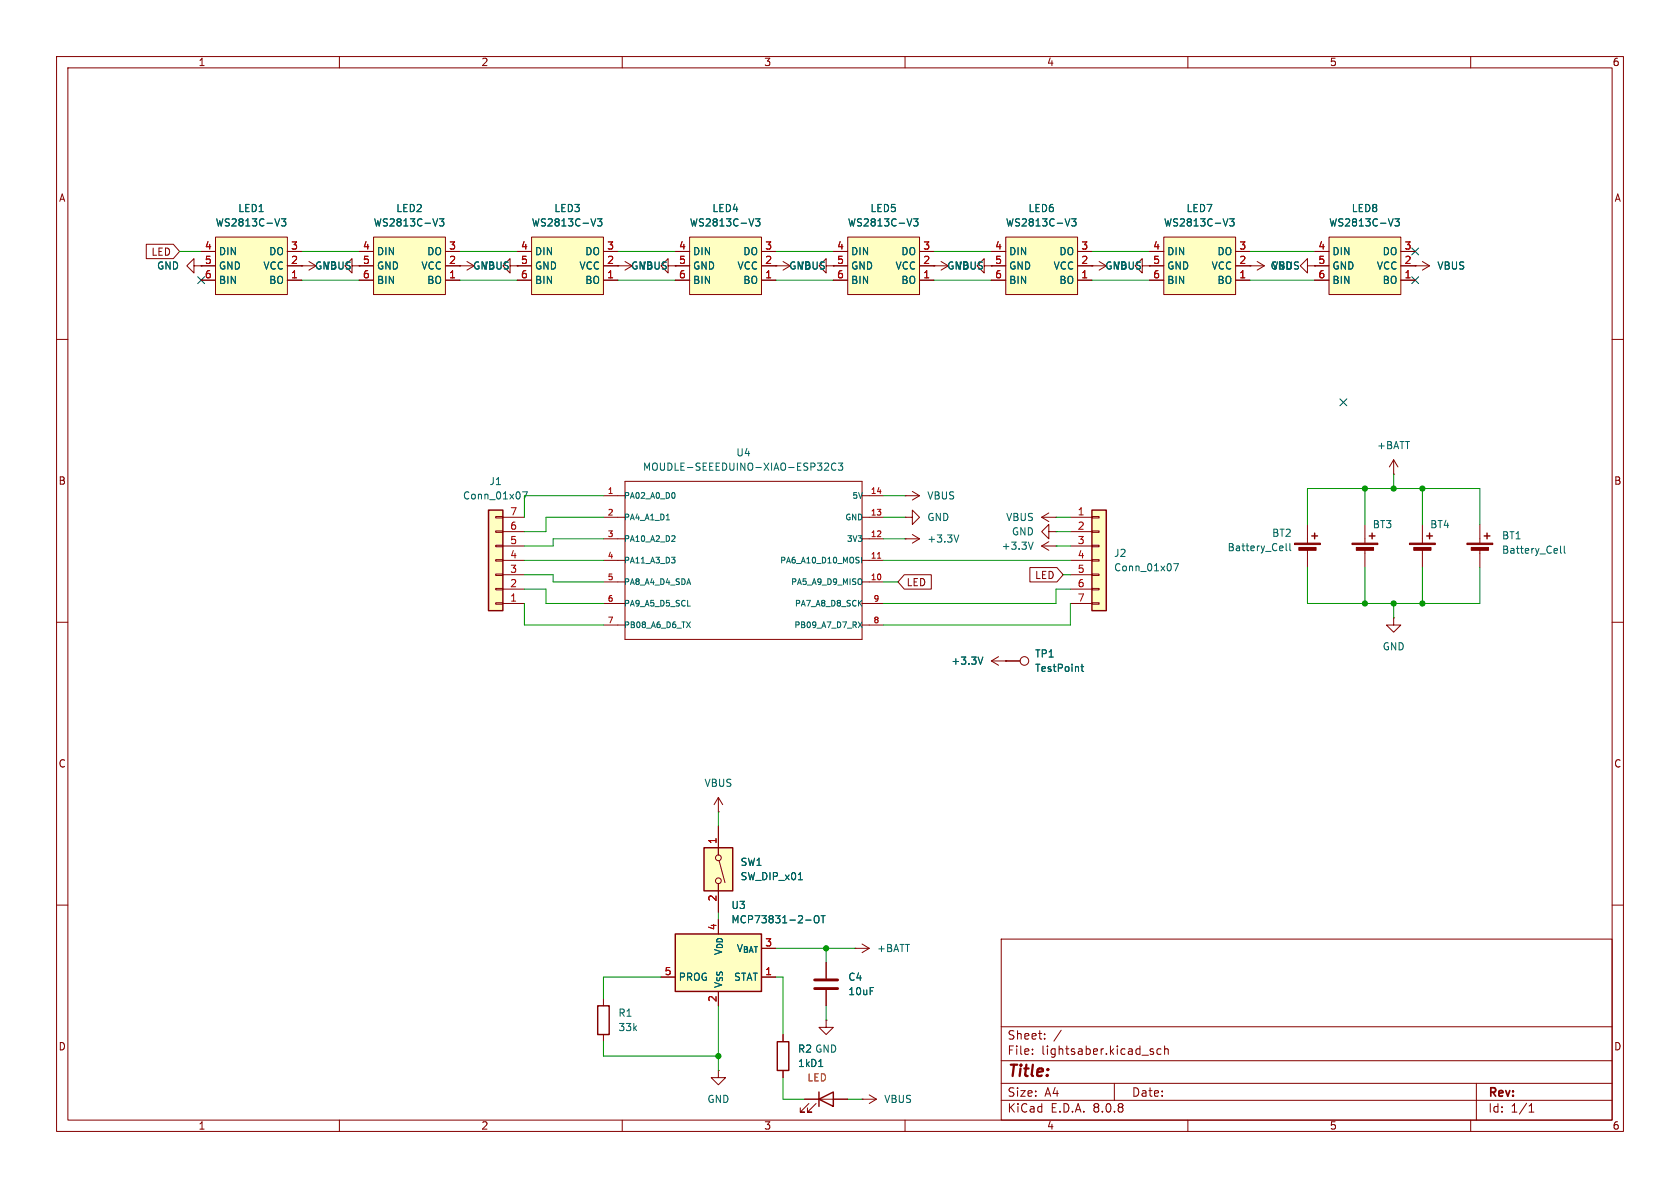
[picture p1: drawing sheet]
<svg xmlns="http://www.w3.org/2000/svg" width="297mm" height="210mm" viewBox="0 0 297 210" stroke-linecap="round" stroke-linejoin="round" font-family="sans-serif">
<g fill="none" stroke="#840000" stroke-width=".18">
<path d="M10 10h277v190h-277zM12 12h273v186h-273zM60 10v2M110 10v2M160 10v2M210 10v2M260 10v2M10 60h2M285 60h2M10 110h2M285 110h2M10 160h2"/>
<path d="M177 166h108v32h-108zM285 160h2M60 198v2M110 198v2M146 180.3v1.3h1.3l-1.3 1.3-1.2-1.3h1.2M146 180.3h.1M160 198v2M177 194.5h108M177 191.5h108M177 187.5h108M177 181.5h108M182.5 186.3v.1"/>
<path d="M182.5 185.5v.1M184.7 183.6v.1M184.7 182.8v.1M187.6 182.1l-1.3 2M197 191.5v3M203.5 185.9l.4 .1 .1 .2-.3 .2h-.2M203.5 185.4l.4 .1M205.2 185.5l-.4-.1-.3 .3v.4l.2 .2h.5M205.9 185.5l.2-.1 .4 .1v.9M205.9 184.9v1.5M210 198v2M260 198v2"/>
<path d="M261 191.5v6.5M270.3 196.6h.9M270.3 195.5l.4-.4v1.5"/>
</g>
<path d="M124.5 149.9h5v7.6h-5z" fill="#ffffc2"/>
<g fill="none" stroke="#840000" stroke-width=".18">
<path d="M127 146.1v5M127 156.2v5.1M127.1 152.1l1.1 3.9"/>
<circle cx="127" cy="151.6" r=".51"/>
<circle cx="127" cy="155.7" r=".51"/>
</g>
<path d="M124.5 149.9h5v7.6h-5z" fill="none" stroke="#840000" stroke-width=".25"/>
<path d="M141.1 155.5h.8" fill="none" stroke="#006464" stroke-width=".18"/>
<path d="M119.4 165.1h15.2v10.2h-15.2z" fill="#ffffc2"/>
<path d="M119.4 165.1h15.2v10.2h-15.2z" fill="none" stroke="#840000" stroke-width=".25"/>
<g fill="none" stroke="#840000" stroke-width=".18">
<path d="M201.9 47v-1.3l-1.2 1.3 1.2 1.3v-1.3h1.3M203.2 47h.1M221 47h.1M221 47h2.5M222.2 46.2l1.3 .8M223.5 47l-1.3 .8M231.1 47v-1.3l-1.2 1.3 1.2 1.3v-1.3h1.3M232.4 47h.1M250.2 47h.1M250.2 47h2.5M251.5 46.2l1.2 .8M252.7 47l-1.2 .8"/>
<path d="M116.8 172.7h2.6M127 175.3v2.5M134.6 172.7h2.6"/>
</g>
<path d="M142.4 162.7h1M144 162.1l.2-.2a.43 .43 0 0 1 .6 .4v.4a.42 .42 0 0 1-.4 .5 .42 .42 0 0 1-.5-.5zM145.1 161.9h.8M145.5 161.9v1.2" fill="none" stroke="#006464" stroke-width=".18"/>
<path d="M205.7 41.9h12.7v10.2h-12.7z" fill="#ffffc2"/>
<path d="M203.2 49.5h2.5M203.2 47h2.5M203.2 44.5h2.5M205.7 41.9h12.7v10.2h-12.7zM218.4 49.5h2.6M218.4 47h2.6M218.4 44.5h2.6M127 143.5h.1M127 141l-.8 1.2M127 141v2.5M127 141l.8 1.2" fill="none" stroke="#840000" stroke-width=".18"/>
<path d="M217.1 38.7l-.4 1.2M217.4 38.7h.8l-.5 .5 .4 .1v.5l-.2 .1-.5-.1" fill="none" stroke="#006464" stroke-width=".18"/>
<path d="M193 90.2h2.6v17.8h-2.6z" fill="#ffffc2"/>
<g fill="none" stroke="#840000" stroke-width=".18">
<path d="M34.3 47v-1.3l-1.3 1.3 1.3 1.3v-1.3h1.3M35.6 47h.1M81.3 47h.1M81.3 47h2.5M82.5 46.2l1.3 .8M83.8 47l-1.3 .8M90.2 47v-1.3l-1.3 1.3 1.3 1.3v-1.3h1.2M91.4 47h.1M189.2 91.4h3.8M189.2 94h3.8M189.2 96.5h3.8M189.2 99.1h3.8"/>
<path d="M193 98.9h1.3v.3h-1.3zM193 96.4h1.3v.2h-1.3zM193 93.9h1.3v.2h-1.3zM193 91.3h1.3v.3h-1.3zM189.2 101.6h3.8M189.2 104.1h3.8M189.2 106.7h3.8M193 106.6h1.3v.2h-1.3zM193 104h1.3v.3h-1.3zM193 101.5h1.3v.2h-1.3z"/>
</g>
<path d="M193 90.2h2.6v17.8h-2.6z" fill="none" stroke="#840000" stroke-width=".25"/>
<path d="M207.5 99.6h.8l-.5 1.3" fill="none" stroke="#006464" stroke-width=".18"/>
<path d="M38.1 41.9h12.7v10.2h-12.7z" fill="#ffffc2"/>
<g fill="none" stroke="#840000" stroke-width=".18">
<path d="M35.6 49.5h2.5M35.6 47h2.5M35.6 44.5h2.5M38.1 41.9h12.7v10.2h-12.7zM50.8 49.5h2.5M50.8 47h2.5M50.8 44.5h2.5M62.2 47v-1.3l-1.2 1.3 1.2 1.3v-1.3h1.3M63.5 47h.1M251.5 92.7v3.3M251.5 97v3.3M261.6 92.7v3.3"/>
<path d="M261.6 97v3.3"/>
</g>
<path d="M49.4 38.7l-.4 1.2M49.7 38.7h.8l-.4 .5 .4 .1v.5l-.2 .1-.6-.1M275.9 96.5v1.1l.2 .2M276.5 96.5v1.1l.2 .2" fill="none" stroke="#006464" stroke-width=".18"/>
<g fill="#840000" stroke="#840000" stroke-width=".18">
<path d="M249.2 96h4.5v.3h-4.5z"/>
<path d="M249.9 96.8h3.1v.5h-3.1z"/>
<path d="M259.3 96h4.6v.3h-4.6z"/>
<path d="M260.1 96.8h3v.5h-3z"/>
</g>
<path d="M252.2 94.7h1M252.7 94.2v1.1M262.4 94.7h1M262.9 94.2v1.1" fill="none" stroke="#840000" stroke-width=".25"/>
<path d="M94 41.9h12.7v10.2h-12.7z" fill="#ffffc2"/>
<path d="M91.4 49.5h2.6M91.4 47h2.6M91.4 44.5h2.6M94 41.9h12.7v10.2h-12.7zM106.7 49.5h2.5M106.7 47h2.5M106.7 44.5h2.5" fill="none" stroke="#840000" stroke-width=".18"/>
<path d="M105.3 38.7l-.4 1.2M105.6 38.7h.8l-.4 .5 .3 .1v.5l-.1 .1-.6-.1" fill="none" stroke="#006464" stroke-width=".18"/>
<path d="M121.9 41.9h12.7v10.2h-12.7z" fill="#ffffc2"/>
<path d="M53.3 47h.1M53.3 47h2.6M54.6 46.2l1.3 .8M55.9 47l-1.3 .8M119.4 49.5h2.5M119.4 47h2.5M119.4 44.5h2.5M121.9 41.9h12.7v10.2h-12.7zM134.6 49.5h2.6M134.6 47h2.6M134.6 44.5h2.6" fill="none" stroke="#840000" stroke-width=".18"/>
<path d="M133.3 38.7l-.5 1.2M133.6 38.7h.7l-.4 .5 .4 .1v.5l-.2 .1-.5-.1" fill="none" stroke="#006464" stroke-width=".18"/>
<path d="M234.9 41.9h12.7v10.2h-12.7z" fill="#ffffc2"/>
<path d="M232.4 49.5h2.5M232.4 47h2.5M232.4 44.5h2.5M234.9 41.9h12.7v10.2h-12.7zM247.6 49.5h2.6M247.6 47h2.6M247.6 44.5h2.6M246.4 83.8h.1M246.4 81.3l-.8 1.3M246.4 81.3v2.5M246.4 81.3l.7 1.3" fill="none" stroke="#840000" stroke-width=".18"/>
<path d="M246.3 38.7l-.4 1.2M246.6 38.7h.8l-.4 .5 .3 .1v.5l-.2 .1-.5-.1" fill="none" stroke="#006464" stroke-width=".18"/>
<path d="M66 41.9h12.7v10.2h-12.7z" fill="#ffffc2"/>
<g fill="none" stroke="#840000" stroke-width=".18">
<path d="M63.5 49.5h2.5M63.5 47h2.5M63.5 44.5h2.5M66 41.9h12.7v10.2h-12.7zM78.7 49.5h2.6M78.7 47h2.6M78.7 44.5h2.6M109.2 47h.1M109.2 47h2.6M110.5 46.2l1.3 .8M111.8 47l-1.3 .8M118.1 47v-1.3l-1.3 1.3 1.3 1.3v-1.3h1.3"/>
<path d="M119.4 47h.1M175.3 116.8l1.2 .8M175.3 116.8h5M176.5 116.1l-1.2 .7M177.8 116.8h.1M151.1 167.6h.1M151.1 167.6h2.6M152.4 166.9l1.3 .7M153.7 167.6l-1.3 .8"/>
<circle cx="181.1" cy="116.8" r=".76"/>
</g>
<path d="M77.4 38.7l-.4 1.2M77.7 38.7h.8l-.5 .5 .4 .1v.5l-.2 .1-.5-.1M173.8 116.1l-.5 1.3M191.1 117.8h.5M191.3 117.4v1.1l.3 .2" fill="none" stroke="#006464" stroke-width=".18"/>
<path d="M86.4 90.2h2.5v17.8h-2.5z" fill="#ffffc2"/>
<g fill="none" stroke="#840000" stroke-width=".18">
<path d="M87.6 91.3h1.3v.3h-1.3zM87.6 93.9h1.3v.2h-1.3zM87.6 96.4h1.3v.2h-1.3zM87.6 98.9h1.3v.3h-1.3zM88.9 99.1h3.8M88.9 96.5h3.8M88.9 94h3.8M88.9 91.4h3.8M106.7 99.1h3.8M106.7 91.4h3.8M106.7 95.3h3.8M106.7 87.6h3.8"/>
<path d="M110.5 85.1h41.9v27.9h-41.9zM152.4 99.1h3.8M152.4 91.4h3.8M152.4 95.3h3.8M152.4 87.6h3.8M160 91.4h1.3v-1.2l1.3 1.2-1.3 1.3v-1.3M160 91.4h.1M160 95.3h.1M160 87.6h.1M160 95.3h2.6M160 87.6h2.6M161.3 94.5l1.3 .8"/>
<path d="M161.3 86.9l1.3 .7M162.6 95.3l-1.3 .7M162.6 87.6l-1.3 .8M87.6 101.5h1.3v.2h-1.3zM87.6 104h1.3v.3h-1.3zM87.6 106.6h1.3v.2h-1.3zM88.9 106.7h3.8M88.9 104.1h3.8M88.9 101.6h3.8M106.7 106.7h3.8M106.7 110.5h3.8M106.7 102.9h3.8"/>
<path d="M152.4 106.7h3.8M152.4 110.5h3.8M152.4 102.9h3.8M127 189.2v1.3h1.3l-1.3 1.3-1.3-1.3h1.3M127 189.2h.1"/>
</g>
<path d="M86.4 90.2h2.5v17.8h-2.5z" fill="none" stroke="#840000" stroke-width=".25"/>
<g fill="none" stroke="#006464" stroke-width=".18">
<path d="M92.4 86.9h.8l-.5 1.3M117.8 91.9h.6M118.7 98.5h.6l-.3 .4M119.1 94.7l.2 .2v.2l-.6 .6h.6M119.2 87.2l.1 .3-.1 .5M119.2 98.9l.1 .2-.1 .4M145.8 81.9h.5l.2 .3-.8 .9h.8M147.8 82a.6 .6 0 0 0-.9 .4 .6 .6 0 0 0 .6 .7l.3-.1M148.2 81.9h.8l-.4 .4 .3 .2v.5l-.2 .1-.5-.1M152.3 98.5v1M169.5 94.6l-.4 1.2M121.4 109.9l.6 1.1"/>
<path d="M121.6 107.1h.4M122 109.9l-.6 1.1M151.7 109.9l.7 1.1M152.3 102.5v.7M152.4 109.9l-.7 1.1"/>
</g>
<path d="M155.1 98.7h.6" fill="none" stroke="#a90000" stroke-width=".18"/>
<path d="M149.9 41.9h12.7v10.2h-12.7z" fill="#ffffc2"/>
<g fill="none" stroke="#840000" stroke-width=".18">
<path d="M137.2 47h.1M137.2 47h2.5M138.4 46.2l1.3 .8M139.7 47l-1.3 .8M146 47v-1.3l-1.2 1.3 1.2 1.3v-1.3h1.3M147.3 47h.1M147.3 49.5h2.6M147.3 47h2.6M147.3 44.5h2.6M149.9 41.9h12.7v10.2h-12.7zM162.6 49.5h2.5M162.6 47h5"/>
<path d="M162.6 44.5h2.5M165.1 47h.1M166.4 46.2l1.2 .8M167.6 47l-1.2 .8M174 47v-1.3l-1.3 1.3 1.3 1.3v-1.3h1.3M175.3 47h.1M193 47h.1M193 47h2.6M194.3 46.2l1.3 .8M195.6 47l-1.3 .8M184.1 96.5l1.3 .8M184.1 96.5h2.6"/>
<path d="M184.1 91.4l1.3 .8M184.1 91.4h2.6M185.4 94v-1.3l-1.3 1.3 1.3 1.3v-1.3h1.3M185.4 95.8l-1.3 .7M185.4 90.7l-1.3 .7M186.7 96.5h.1M186.7 91.4h.1M186.7 94h.1M231.1 92.7v3.3M231.1 97v3.3M241.3 92.7v3.3M241.3 97v3.3"/>
<path d="M246.4 109.2v1.3h1.2l-1.2 1.3-1.3-1.3h1.3M246.4 109.2h.1M106.7 176.5v1.3M146 170.2v2.8M146 175v2.8M106.7 182.9v1.3M138.4 182.9v1.3M138.4 189.2v1.3M142.2 194.3h7.7M143 195.1l-1.5 1.5h.7h-.7v-.8M144.3 195.1l-1.6 1.5h.8h-.8v-.8M152.4 194.3h.1"/>
<path d="M152.4 194.3h2.5M153.7 193.5l1.2 .8M154.9 194.3l-1.2 .8"/>
</g>
<path d="M161.2 38.7l-.4 1.2M161.5 38.7h.8l-.4 .5 .3 .1v.5l-.2 .1-.5-.1M182.6 95.8l-.4 1.3M227.4 96.1v1.1l.2 .2M228 96.1v1.1l.2 .2" fill="none" stroke="#006464" stroke-width=".18"/>
<path d="M144 174.8h4.1M144 173.2h4.1" fill="none" stroke="#840000" stroke-width=".51"/>
<path d="M231.9 94.7h1M232.4 94.2v1.1M242.1 94.7h1M242.6 94.2v1.1M105.7 177.8h2v5.1h-2zM137.4 184.2h2v5h-2zM144.8 194.3l2.5-1.3v2.6zM144.8 193v2.6" fill="none" stroke="#840000" stroke-width=".25"/>
<g fill="#840000" stroke="#840000" stroke-width=".18">
<path d="M239 96h4.6v.3h-4.6z"/>
<path d="M239.8 96.8h3v.5h-3z"/>
<path d="M228.9 96h4.5v.3h-4.5z"/>
<path d="M229.6 96.8h3.1v.5h-3.1z"/>
</g>
<path d="M177.8 41.9h12.7v10.2h-12.7z" fill="#ffffc2"/>
<g fill="none" stroke="#840000" stroke-width=".18">
<path d="M25.9 43.2h4.7l1.1 1.3-1.1 1.2h-4.7zM35.6 47h.1M35.6 49.5h2.5M35.6 47h2.5M35.6 44.5h2.5M50.8 49.5h2.5M50.8 47h2.5M50.8 44.5h2.5M53.3 47h.1M63.5 47h.1M63.5 49.5h2.5M63.5 47h2.5"/>
<path d="M63.5 44.5h2.5M78.7 49.5h2.6M78.7 47h2.6M78.7 44.5h2.6M81.3 47h.1M91.4 47h.1M91.4 49.5h2.6M91.4 47h2.6M91.4 44.5h2.6M106.7 49.5h2.5M106.7 47h2.5M106.7 44.5h2.5"/>
<path d="M109.2 47h.1M119.4 47h.1M119.4 49.5h2.5M119.4 47h2.5M119.4 44.5h2.5M134.6 49.5h2.6M134.6 47h2.6M134.6 44.5h2.6M137.2 47h.1M147.3 47h.1M147.3 49.5h2.6M147.3 47h2.6"/>
<path d="M147.3 44.5h2.6M162.6 49.5h2.5M162.6 47h2.5M162.6 44.5h2.5M165.1 47h.1M175.3 47h.1M175.3 49.5h2.5M175.3 47h2.5M175.3 44.5h2.5M177.8 41.9h12.7v10.2h-12.7zM190.5 49.5h2.5M190.5 47h2.5"/>
<path d="M190.5 44.5h2.5M193 47h.1M203.2 47h.1M203.2 49.5h2.5M203.2 47h2.5M203.2 44.5h2.5M218.4 49.5h2.6M218.4 47h2.6M218.4 44.5h2.6M221 47h.1M232.4 47h.1M232.4 49.5h2.5"/>
<path d="M232.4 47h2.5M232.4 44.5h2.5M247.6 49.5h2.6M247.6 47h2.6M247.6 44.5h2.6M250.2 47h.1M159.9 101.6h4.7v2.5h-4.7l-1.2-1.2zM177.8 116.8h.1M177.8 116.8h2.5M182.1 100.3h4.7l1.2 1.3-1.2 1.3h-4.7zM127 146.1v5M127 156.2v5.1"/>
<path d="M116.8 172.7h2.6M127 175.3v2.5M134.6 172.7h2.6M146 170.2v2.8M146 175v2.8M138.4 182.9v1.3M138.4 189.2v1.3M142.2 194.3h2.6M147.3 194.3h2.6"/>
</g>
<g fill="none" stroke="#006464" stroke-width=".18">
<path d="M49.4 38.7l-.4 1.2M49.7 38.7h.8l-.4 .5 .4 .1v.5l-.2 .1-.6-.1M77.4 38.7l-.4 1.2M77.7 38.7h.8l-.5 .5 .4 .1v.5l-.2 .1-.5-.1M105.3 38.7l-.4 1.2M105.6 38.7h.8l-.4 .5 .3 .1v.5l-.1 .1-.6-.1M133.3 38.7l-.5 1.2M133.6 38.7h.7l-.4 .5 .4 .1v.5l-.2 .1-.5-.1M161.2 38.7l-.4 1.2M161.5 38.7h.8l-.4 .5 .3 .1v.5l-.2 .1-.5-.1M189.1 38.7l-.4 1.2M189.4 38.7h.8l-.4 .5 .4 .1v.5l-.2 .1-.6-.1"/>
<path d="M217.1 38.7l-.4 1.2M217.4 38.7h.8l-.5 .5 .4 .1v.5l-.2 .1-.5-.1M246.3 38.7l-.4 1.2M246.6 38.7h.8l-.4 .5 .3 .1v.5l-.2 .1-.5-.1M173.8 116.1l-.5 1.3M191.1 117.8h.5M191.3 117.4v1.1l.3 .2M141.1 155.5h.8M142.4 162.7h1M144 162.1l.2-.2a.43 .43 0 0 1 .6 .4v.4a.42 .42 0 0 1-.4 .5 .42 .42 0 0 1-.5-.5zM145.1 161.9h.8M145.5 161.9v1.2"/>
</g>
<g fill="none" stroke="#009600" stroke-width=".18">
<path d="M31.7 44.5h3.9M53.3 44.5h10.2M53.3 49.5h10.2M81.3 44.5h10.1M81.3 49.5h10.1M109.2 44.5h10.2M109.2 49.5h10.2M137.2 44.5h10.1M137.2 49.5h10.1M165.1 44.5h10.2M165.1 49.5h10.2M193 44.5h10.2"/>
<path d="M193 49.5h10.2M221 44.5h11.4M221 49.5h11.4M92.7 99.1h14M106.7 87.6h-14v3.8M106.7 91.4h-10.2v2.6h-3.8M106.7 95.3h-8.9v1.2h-5.1M156.2 87.6h3.8M156.2 99.1h33M156.2 91.4h3.8M156.2 95.3h3.8M186.7 91.4h2.5"/>
<path d="M186.7 96.5h2.5M186.7 94h2.5M231.1 92.7v-6.3h30.5v6.3M241.3 86.4v6.3M246.4 83.8v2.6M251.5 86.4v6.3M92.7 104.1h3.8v2.6h10.2M92.7 106.7v3.8h14M92.7 101.6h5.1v1.3h8.9M156.2 102.9h2.5M188 101.6h1.2M189.2 104.1h-2.5v2.6h-30.5"/>
<path d="M189.2 106.7v3.8h-33M231.1 100.3v6.4h30.5v-6.4M241.3 100.3v6.4M246.4 106.7v2.5M251.5 100.3v6.4M127 143.5v2.6M116.8 172.7h-10.1v3.8M127 161.3v1.3M127 177.8v11.4M137.2 167.6h13.9M137.2 172.7h1.2v10.2M146 167.6v2.6"/>
<path d="M146 177.8v2.5M106.7 184.2v2.5h20.3M138.4 190.5v3.8h3.8M149.9 194.3h2.5"/>
</g>
<path d="M35 48.9l1.2 1.2M36.2 48.9l-1.2 1.2M249.6 43.8l1.2 1.3M249.6 48.9l1.2 1.2M250.8 43.8l-1.2 1.3M250.8 48.9l-1.2 1.2M236.9 70.5l1.2 1.2M238.1 70.5l-1.2 1.2" fill="none" stroke="#000084" stroke-width=".18"/>
<g fill="#009600" stroke="#009600" stroke-width=".18">
<circle cx="246.4" cy="86.4" r=".46"/>
<circle cx="251.5" cy="86.4" r=".46"/>
<circle cx="251.5" cy="106.7" r=".46"/>
<circle cx="241.3" cy="86.4" r=".46"/>
<circle cx="146" cy="167.6" r=".46"/>
<circle cx="127" cy="186.7" r=".46"/>
<circle cx="241.3" cy="106.7" r=".46"/>
<circle cx="246.4" cy="106.7" r=".46"/>
</g>
<text font-size="2.8" fill="#840000" x="178" y="190.9">Title:</text>
<g font-size="2.1" fill="#840000">
<text x="178" y="184">Sheet:</text>
<text x="178" y="186.7">File:</text>
<text x="184.1" y="186.7">lightsaber.kicad_sch</text>
<text x="178" y="196.9">KiCad</text>
<text x="178" y="194.1">Size:</text>
<text x="184.7" y="194.1">A4</text>
<text x="185.7" y="196.9">E.D.A.</text>
<text x="193.3" y="196.9">8.0.8</text>
<text x="200" y="194.1">Date:</text>
<text x="263" y="194.3">Rev:</text>
<text x="263" y="196.9">Id:</text>
<text x="267.1" y="196.9">1/1</text>
</g>
<g font-size="1.8" fill="#840000">
<text x="35" y="11.9">1</text>
<text x="85" y="11.9">2</text>
<text x="135" y="11.9">3</text>
<text x="185" y="11.9">4</text>
<text x="235" y="11.9">5</text>
<text x="285" y="11.9">6</text>
<text x="10.3" y="35.9">A</text>
<text x="285.3" y="35.9">A</text>
<text x="26.7" y="45.4">LED</text>
<text x="10.3" y="85.9">B</text>
<text x="285.3" y="85.9">B</text>
<text x="160.2" y="103.8">LED</text>
<text x="182.9" y="102.6">LED</text>
<text x="10.3" y="135.9">C</text>
<text x="285.3" y="135.9">C</text>
<text x="10.3" y="185.9">D</text>
<text x="285.3" y="185.9">D</text>
<text x="35" y="199.9">1</text>
<text x="85" y="199.9">2</text>
<text x="135" y="199.9">3</text>
<text x="185" y="199.9">4</text>
<text x="235" y="199.9">5</text>
<text x="285" y="199.9">6</text>
</g>
<g font-size="1.8" fill="#006464">
<text x="38" y="40.2">WS2813C-V3</text>
<text x="42" y="37.7">LED1</text>
<text x="66" y="40.2">WS2813C-V3</text>
<text x="70" y="37.7">LED2</text>
<text x="93.9" y="40.2">WS2813C-V3</text>
<text x="97.9" y="37.7">LED3</text>
<text x="121.8" y="40.2">WS2813C-V3</text>
<text x="125.8" y="37.7">LED4</text>
<text x="149.8" y="40.2">WS2813C-V3</text>
<text x="153.8" y="37.7">LED5</text>
<text x="177.7" y="40.2">WS2813C-V3</text>
<text x="181.7" y="37.7">LED6</text>
<text x="205.7" y="40.2">WS2813C-V3</text>
<text x="209.7" y="37.7">LED7</text>
<text x="234.9" y="40.2">WS2813C-V3</text>
<text x="238.9" y="37.7">LED8</text>
<text x="27.7" y="47.9">GND</text>
<text x="38.6" y="45.3">DIN</text>
<text x="38.6" y="47.9">GND</text>
<text x="46.5" y="47.9">VCC</text>
<text x="47.5" y="45.3">DO</text>
<text x="55.6" y="47.9">GND</text>
<text x="57.2" y="47.9">VBUS</text>
<text x="66.5" y="45.3">DIN</text>
<text x="66.5" y="47.9">GND</text>
<text x="74.4" y="47.9">VCC</text>
<text x="75.4" y="45.3">DO</text>
<text x="83.5" y="47.9">GND</text>
<text x="85.1" y="47.9">VBUS</text>
<text x="94.5" y="45.3">DIN</text>
<text x="94.5" y="47.9">GND</text>
<text x="102.3" y="47.9">VCC</text>
<text x="103.4" y="45.3">DO</text>
<text x="111.5" y="47.9">GND</text>
<text x="113" y="47.9">VBUS</text>
<text x="122.4" y="45.3">DIN</text>
<text x="122.4" y="47.9">GND</text>
<text x="130.3" y="47.9">VCC</text>
<text x="131.3" y="45.3">DO</text>
<text x="139.4" y="47.9">GND</text>
<text x="141" y="47.9">VBUS</text>
<text x="150.4" y="45.3">DIN</text>
<text x="150.4" y="47.9">GND</text>
<text x="158.2" y="47.9">VCC</text>
<text x="159.2" y="45.3">DO</text>
<text x="167.4" y="47.9">GND</text>
<text x="168.9" y="47.9">VBUS</text>
<text x="178.3" y="45.3">DIN</text>
<text x="178.3" y="47.9">GND</text>
<text x="186.2" y="47.9">VCC</text>
<text x="187.2" y="45.3">DO</text>
<text x="195.3" y="47.9">GND</text>
<text x="196.9" y="47.9">VBUS</text>
<text x="206.2" y="45.3">DIN</text>
<text x="206.2" y="47.9">GND</text>
<text x="214.1" y="47.9">VCC</text>
<text x="215.1" y="45.3">DO</text>
<text x="224.5" y="47.9">GND</text>
<text x="224.8" y="47.9">VBUS</text>
<text x="235.5" y="45.3">DIN</text>
<text x="235.5" y="47.9">GND</text>
<text x="243.3" y="47.9">VCC</text>
<text x="244.3" y="45.3">DO</text>
<text x="254" y="47.9">VBUS</text>
<text x="38.6" y="50.4">BIN</text>
<text x="47.5" y="50.4">BO</text>
<text x="66.5" y="50.4">BIN</text>
<text x="75.4" y="50.4">BO</text>
<text x="94.5" y="50.4">BIN</text>
<text x="103.4" y="50.4">BO</text>
<text x="122.4" y="50.4">BIN</text>
<text x="131.3" y="50.4">BO</text>
<text x="150.4" y="50.4">BIN</text>
<text x="159.2" y="50.4">BO</text>
<text x="178.3" y="50.4">BIN</text>
<text x="187.2" y="50.4">BO</text>
<text x="206.2" y="50.4">BIN</text>
<text x="215.1" y="50.4">BO</text>
<text x="235.5" y="50.4">BIN</text>
<text x="244.3" y="50.4">BO</text>
<text x="113.6" y="83.4">MOUDLE-SEEEDUINO-XIAO-ESP32C3</text>
<text x="130.1" y="80.9">U4</text>
<text x="243.3" y="79.6">+BATT</text>
<text x="81.8" y="88.5">Conn_01x07</text>
<text x="86.4" y="86">J1</text>
<text x="163.8" y="88.5">VBUS</text>
<text x="163.8" y="92.3">GND</text>
<text x="177.8" y="92.3">VBUS</text>
<text x="178.8" y="94.8">GND</text>
<text x="224.8" y="95.1">BT2</text>
<text x="242.6" y="93.6">BT3</text>
<text x="252.7" y="93.6">BT4</text>
<text x="265.4" y="95.5">BT1</text>
<text x="163.8" y="96.1">+3.3V</text>
<text x="177" y="97.4">+3.3V</text>
<text x="196.9" y="98.7">J2</text>
<text x="196.9" y="101.2">Conn_01x07</text>
<text x="216.9" y="97.6">Battery_Cell</text>
<text x="265.4" y="98.1">Battery_Cell</text>
<text x="168.1" y="117.7">+3.3V</text>
<text x="182.9" y="116.4">TP1</text>
<text x="182.9" y="119">TestPoint</text>
<text x="244.3" y="115.2">GND</text>
<text x="124.4" y="139.3">VBUS</text>
<text x="130.8" y="153.3">SW1</text>
<text x="130.8" y="155.8">SW_DIP_x01</text>
<text x="129.2" y="160.9">U3</text>
<text x="129.2" y="163.4">MCP73831-2-OT</text>
<text x="119.9" y="173.6">PROG</text>
<text x="129.7" y="173.6">STAT</text>
<text x="130.1" y="168.5">V_{BAT}</text>
<text x="149.9" y="173.6">C4</text>
<text x="154.9" y="168.5">+BATT</text>
<text x="109.2" y="179.9">R1</text>
<text x="127.9" y="174.8" transform="rotate(-90 127.9 174.8)">V_{SS}V_{DD}</text>
<text x="149.9" y="176.1">10uF</text>
<text x="109.2" y="182.5">33k</text>
<text x="141" y="186.3">R2 GND</text>
<text x="141" y="186.3">R2</text>
<text x="141" y="188.8">1kD1</text>
<text x="125" y="195.2">GND</text>
<text x="156.2" y="195.2">VBUS</text>
</g>
<g font-size="1.8" fill="#a90000">
<text x="36.1" y="44.2">4</text>
<text x="36.1" y="46.7">5</text>
<text x="51.4" y="46.7">2</text>
<text x="51.4" y="44.2">3</text>
<text x="64.1" y="44.2">4</text>
<text x="64.1" y="46.7">5</text>
<text x="79.3" y="46.7">2</text>
<text x="79.3" y="44.2">3</text>
<text x="92" y="44.2">4</text>
<text x="92" y="46.7">5</text>
<text x="107.2" y="46.7">2</text>
<text x="107.2" y="44.2">3</text>
<text x="119.9" y="44.2">4</text>
<text x="119.9" y="46.7">5</text>
<text x="135.2" y="46.7">2</text>
<text x="135.2" y="44.2">3</text>
<text x="147.9" y="44.2">4</text>
<text x="147.9" y="46.7">5</text>
<text x="163.1" y="46.7">2</text>
<text x="163.1" y="44.2">3</text>
<text x="175.8" y="44.2">4</text>
<text x="175.8" y="46.7">5</text>
<text x="191.1" y="46.7">2</text>
<text x="191.1" y="44.2">3</text>
<text x="203.8" y="44.2">4</text>
<text x="203.8" y="46.7">5</text>
<text x="219" y="46.7">2</text>
<text x="219" y="44.2">3</text>
<text x="233" y="44.2">4</text>
<text x="233" y="46.7">5</text>
<text x="248.2" y="46.7">2</text>
<text x="248.2" y="44.2">3</text>
<text x="36.1" y="49.3">6</text>
<text x="51.4" y="49.3">1</text>
<text x="64.1" y="49.3">6</text>
<text x="79.3" y="49.3">1</text>
<text x="92" y="49.3">6</text>
<text x="107.2" y="49.3">1</text>
<text x="119.9" y="49.3">6</text>
<text x="135.2" y="49.3">1</text>
<text x="147.9" y="49.3">6</text>
<text x="163.1" y="49.3">1</text>
<text x="175.8" y="49.3">6</text>
<text x="191.1" y="49.3">1</text>
<text x="203.8" y="49.3">6</text>
<text x="219" y="49.3">1</text>
<text x="233" y="49.3">6</text>
<text x="248.2" y="49.3">1</text>
<text x="90.1" y="93.7">6</text>
<text x="90.1" y="91.2">7</text>
<text x="190.4" y="91.2">1</text>
<text x="190.4" y="93.7">2</text>
<text x="90.1" y="101.3">3</text>
<text x="90.1" y="98.8">4</text>
<text x="90.1" y="96.3">5</text>
<text x="190.4" y="96.3">3</text>
<text x="190.4" y="98.8">4</text>
<text x="190.4" y="101.3">5</text>
<text x="90.1" y="106.4">1</text>
<text x="90.1" y="103.9">2</text>
<text x="190.4" y="103.9">6</text>
<text x="190.4" y="106.4">7</text>
<text x="126.7" y="149.3" transform="rotate(-90 126.7 149.3)">1</text>
<text x="126.7" y="159.5" transform="rotate(-90 126.7 159.5)">2</text>
<text x="126.7" y="164.5" transform="rotate(-90 126.7 164.5)">4</text>
<text x="135.2" y="167.4">3</text>
<text x="117.4" y="172.5">5</text>
<text x="135.2" y="172.5">1</text>
<text x="126.7" y="177.2" transform="rotate(-90 126.7 177.2)">2</text>
</g>
<text font-size="1.8" fill="#ff7909" x="142.6" y="191.4">LED</text>
<g font-size="1.4" fill="#a90000">
<text x="107.3" y="87.4">1</text>
<text x="153.8" y="87.4">14</text>
<text x="107.3" y="91.2">2</text>
<text x="107.3" y="95">3</text>
<text x="153.8" y="95">12</text>
<text x="153.8" y="91.2">13</text>
<text x="107.3" y="98.8">4</text>
<text x="153.8" y="98.8">11</text>
<text x="107.3" y="102.6">5</text>
<text x="107.3" y="106.4">6</text>
<text x="153.8" y="102.6">10</text>
<text x="154.3" y="106.4">9</text>
<text x="107.3" y="110.2">7</text>
<text x="154.3" y="110.2">8</text>
</g>
<g font-size="1.4" fill="#006464">
<text x="110.2" y="88.4">PA02_A0_D0</text>
<text x="150.6" y="88.4">5V</text>
<text x="110.2" y="92.2">PA4_A1_D1</text>
<text x="110.2" y="96">PA10_A2_D2</text>
<text x="149.3" y="92.2">GND</text>
<text x="149.6" y="96">3V3</text>
<text x="110.2" y="99.8">PA11_A3_D3</text>
<text x="137.8" y="99.8">PA6_A10_D10_MOSI</text>
<text x="110.2" y="103.6">PA8_A4_D4_SDA</text>
<text x="110.2" y="107.4">PA9_A5_D5_SCL</text>
<text x="139.7" y="103.6">PA5_A9_D9_MISO</text>
<text x="140.4" y="107.4">PA7_A8_D8_SCK</text>
<text x="110.2" y="111.2">PB08_A6_D6_TX</text>
<text x="140.3" y="111.2">PB09_A7_D7_RX</text>
</g>
</svg>
